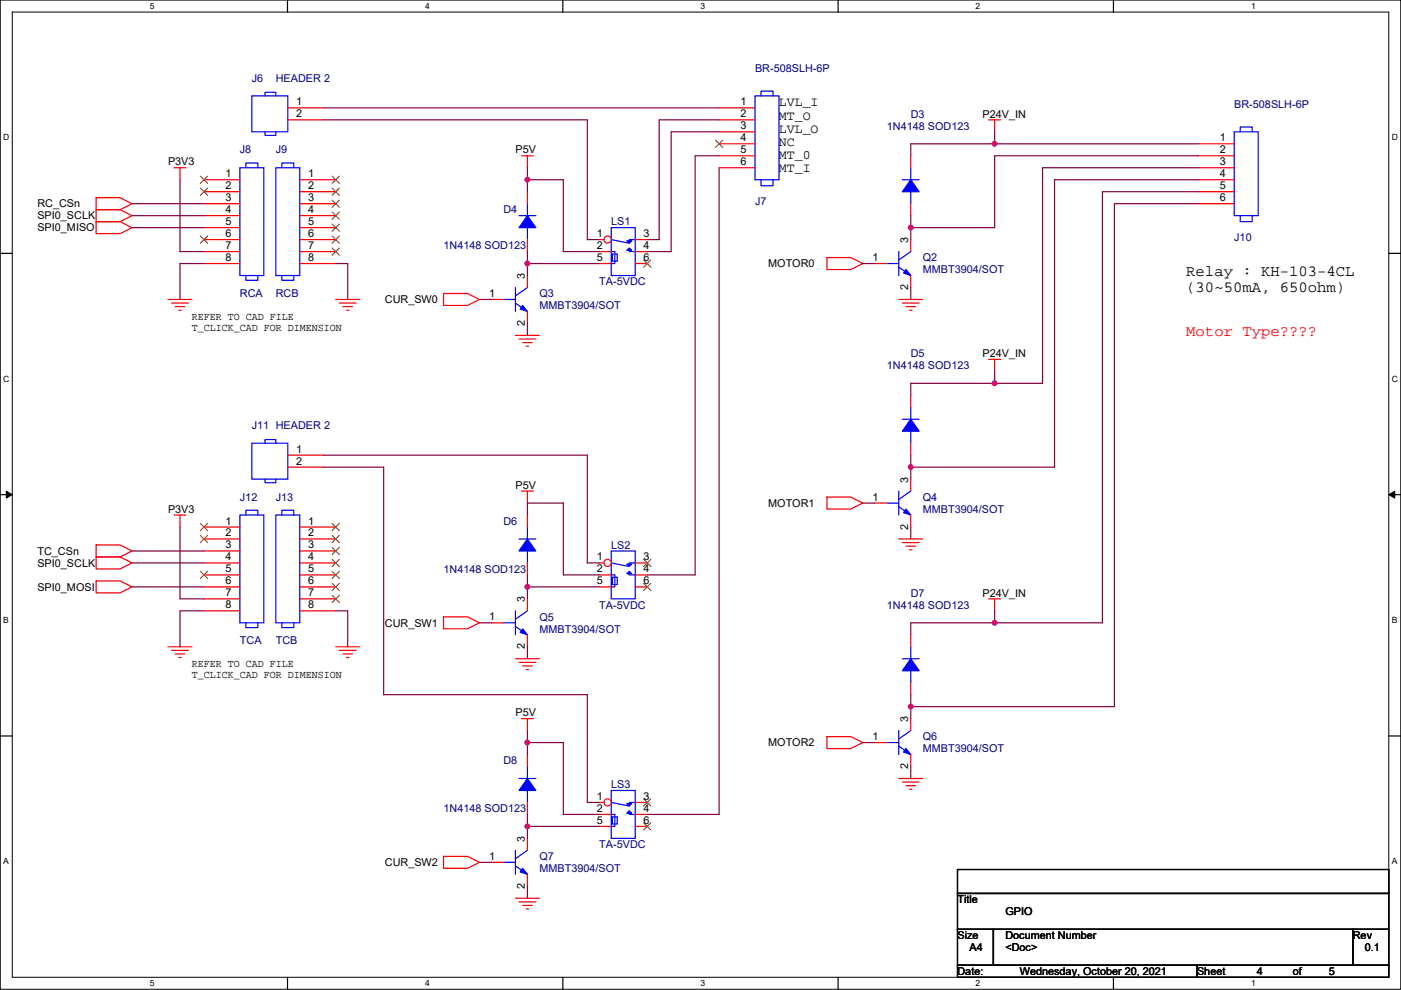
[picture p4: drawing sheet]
<svg xmlns="http://www.w3.org/2000/svg" width="297mm" height="210mm" viewBox="0 0 297 210" stroke-linecap="round" stroke-linejoin="round" font-family="sans-serif">
<path d="M.1 0h296.9v209.8h-296.9zM2.6 2.6h291.8v204.7h-291.8z" fill="none" stroke="#000" stroke-width=".21"/>
<g fill="#fff">
<path d="M31.8 .3h1v2h-1z"/>
<path d="M31.8 207.5h1v2.1h-1z"/>
</g>
<path d="M61 0v2.6M61 207.3v2.5" fill="none" stroke="#000" stroke-width=".25"/>
<g fill="#fff">
<path d="M90.1 .3h1v2h-1z"/>
<path d="M90.1 207.5h1v2.1h-1z"/>
</g>
<path d="M119.3 0v2.6M119.3 207.3v2.5" fill="none" stroke="#000" stroke-width=".25"/>
<g fill="#fff">
<path d="M148.5 .3h1v2h-1z"/>
<path d="M148.5 207.5h1v2.1h-1z"/>
</g>
<path d="M177.7 0v2.6M177.7 207.3v2.5" fill="none" stroke="#000" stroke-width=".25"/>
<g fill="#fff">
<path d="M206.9 .3h1v2h-1z"/>
<path d="M206.9 207.5h1v2.1h-1z"/>
</g>
<path d="M236.1 0v2.6M236.1 207.3v2.5" fill="none" stroke="#000" stroke-width=".25"/>
<g fill="#fff">
<path d="M265.2 .3h1v2h-1z"/>
<path d="M265.2 207.5h1v2.1h-1z"/>
<path d="M.7 28.2h1.3v2h-1.3z"/>
<path d="M295.1 28.2h1.3v2h-1.3z"/>
<path d="M.7 79.3h1.3v2.1h-1.3z"/>
<path d="M295.1 79.3h1.3v2.1h-1.3z"/>
</g>
<path d="M.1 53.7h2.5M294.4 53.7h2.6" fill="none" stroke="#000" stroke-width=".25"/>
<g fill="#fff">
<path d="M.7 130.5h1.2v2h-1.2z"/>
<path d="M295.1 130.5h1.2v2h-1.2z"/>
</g>
<path d="M.1 104.9h2.5M294.4 104.9h2.6" fill="none" stroke="#000" stroke-width=".25"/>
<path d="M1.3 104.2l1.3 .7-1.3 .7zM294.4 104.9l1.3-.7v1.4z" fill="#000" stroke="#000" stroke-width=".21"/>
<g fill="#fff">
<path d="M.7 181.7h1.2v2h-1.2z"/>
<path d="M295.1 181.7h1.2v2h-1.2z"/>
</g>
<path d="M.1 156.1h2.5M294.4 156.1h2.6M203 184.4h91.4v5.1h-91.4zM203 189.5h91.4v7.6h-91.4zM203 197.1h7.6v7.6h-7.6zM210.6 197.1h76.2v7.6h-76.2zM286.8 197.1h7.6v7.6h-7.6zM203 204.7h50.8v2.6h-50.8zM253.8 204.7h40.6v2.6h-40.6z" fill="none" stroke="#000" stroke-width=".25"/>
<g fill="none" stroke="#f00" stroke-width=".25">
<path d="M36.9 35.6h2.5M38.2 35.6v2.5M61 22.9h7.6M61 25.4h7.6M63.6 38.1h7.6M110.6 33h2.5M111.8 33v2.6M152.5 22.9h7.6M152.5 25.4h7.6M152.5 28h7.6M152.5 30.5h7.6M152.5 33h7.6"/>
<path d="M152.5 35.6h7.6M209.6 25.4h2.6M210.9 25.4v2.6M254.1 30.5h7.6M254.1 33h7.6M254.1 35.6h7.6M254.1 38.1h7.6M20.4 41.9h5.1l2.5 1.3-2.5 1.3h-5.1zM20.4 44.5h5.1l2.5 1.2-2.5 1.3h-5.1zM20.4 47h5.1l2.5 1.3-2.5 1.3h-5.1zM63.6 40.7h7.6M63.6 43.2h7.6"/>
<path d="M63.6 45.7h7.6M63.6 48.3h7.6M63.6 50.8h7.6M63.6 53.4h7.6M63.6 55.9h7.6M111.8 58.4v2.6M111.8 50.8v2.6M111.8 40.7v2.5M175.3 54.6h5.1l2.5 1.3-2.5 1.3h-5.1zM185.5 55.9h2.5M193.1 50.8v2.6M193.1 58.4v2.6"/>
<path d="M254.1 40.7h7.6M254.1 43.2h7.6M35.6 63.5h5.1M36.4 64.3h3.5M37.1 65h2.1M37.9 65.8h.5M71.2 63.5h5.1M71.9 64.3h3.6M72.7 65h2M73.5 65.8h.5M94 62.3h5.1l2.6 1.2-2.6 1.3h-5.1zM104.2 63.5h2.5"/>
<path d="M109.3 71.1h5.1M110 71.9h3.6M110.8 72.7h2M111.6 73.4h.5M111.8 66.1v2.5M190.6 63.5h5M191.3 64.3h3.6M192.1 65h2M192.8 65.8h.6M209.6 76.2h2.6M210.9 76.2v2.6M61 96.5h7.6"/>
<path d="M61 99.1h7.6M193.1 94v2.5M193.1 83.8v2.6M20.4 115.6h5.1l2.5 1.3-2.5 1.2h-5.1zM20.4 118.1h5.1l2.5 1.3-2.5 1.3h-5.1zM36.9 109.2h2.5M38.2 109.2v2.6M43.2 111.8h7.7M43.2 114.3h7.7M43.2 116.9h7.7M43.2 119.4h7.7M63.6 111.8h7.6"/>
<path d="M63.6 114.3h7.6M63.6 116.9h7.6M63.6 119.4h7.6M110.6 104.2h2.5M111.8 104.2v2.5M111.8 119.4v2.5M111.8 109.2v2.6M175.3 105.4h5.1l2.5 1.3-2.5 1.3h-5.1zM185.5 106.7h2.5M190.6 114.3h5M191.3 115.1h3.6M192.1 115.8h2"/>
<path d="M192.8 116.6h.6M193.1 101.6v2.6M193.1 109.2v2.6M20.4 123.2h5.1l2.5 1.3-2.5 1.3h-5.1zM35.6 137.2h5.1M36.4 137.9h3.5M37.1 138.7h2.1M37.9 139.5h.5M43.2 121.9h7.7M43.2 124.5h7.7M43.2 127h7.7M43.2 129.6h7.7"/>
<path d="M63.6 121.9h7.6M63.6 124.5h7.6M63.6 127h7.6M63.6 129.6h7.6M71.2 137.2h5.1M71.9 137.9h3.6M72.7 138.7h2M73.5 139.5h.5M94 130.8h5.1l2.6 1.3-2.6 1.3h-5.1zM104.2 132.1h2.5M109.3 139.7h5.1M111.8 127v2.6"/>
<path d="M111.8 134.6v2.6M193.1 134.6v2.6M209.6 127h2.6M210.9 127v2.6M110 140.5h3.6M110.6 152.4h2.5M110.8 141.2h2M111.6 142h.5M111.8 152.4v2.6M175.3 156.2h5.1l2.5 1.3-2.5 1.3h-5.1zM185.5 157.5h2.5M193.1 144.8v2.5"/>
<path d="M193.1 152.4v2.6M111.8 177.8v2.6M111.8 170.2v2.5M111.8 160v2.6M127.1 175.3h2.5M134.7 170.2h2.5M134.7 172.7h2.5M190.6 165.1h5M191.3 165.9h3.6M192.1 166.6h2M192.8 167.4h.6M193.1 160v2.6"/>
<path d="M94 181.6h5.1l2.6 1.3-2.6 1.3h-5.1zM104.2 182.9h2.5M109.3 190.5h5.1M110 191.3h3.6M110.8 192h2M111.6 192.8h.5M111.8 185.4v2.6"/>
</g>
<g fill="none" stroke="#00f" stroke-width=".25">
<path d="M53.4 20.3h7.6v7.7h-7.6zM56.2 20.3v-.7h2.3v.7M56.2 28v.7h2.3v-.7M58.5 35.6h5.1v22.8h-5.1zM59.8 35.6v-1h2.5v1M160.1 20.3h5.1v17.8h-5.1zM161.4 20.3v-1h2.5v1M161.4 38.1v1.3h2.5v-1.3M261.7 28h5.1v17.7h-5.1zM262.9 28v-1.1h2.6v1.1M59.8 58.4v1.1h2.5v-1.1M110 45.7h3.6"/>
<path d="M111.8 48.3v2.5M111.8 43.2v2.5M188 55.9h2.6M190.6 56.7l2.5 1.7M190.6 53.4v5M193.1 53.4l-2.5 1.7M262.9 45.7v1.3h2.6v-1.3M106.7 63.5h2.6M109.3 64.3l2.5 1.8M109.3 61v5.1M111.8 61l-2.5 1.8M53.4 94h7.6v7.6h-7.6z"/>
<path d="M56.2 94v-.8h2.3v.8M191.3 88.9h3.6M193.1 91.5v2.5M193.1 86.4v2.5M50.9 109.2h5v22.9h-5zM52.1 109.2v-1h2.6v1M56.2 101.6v.8h2.3v-.8M58.5 109.2h5.1v22.9h-5.1zM59.8 109.2v-1h2.5v1M110 114.3h3.6M111.8 116.9v2.5M111.8 111.8v2.5"/>
<path d="M188 106.7h2.6M190.6 107.5l2.5 1.7M190.6 104.2v5M193.1 104.2l-2.5 1.7M52.1 132.1v1h2.6v-1M59.8 132.1v1h2.5v-1M106.7 132.1h2.6M109.3 132.9l2.5 1.7M109.3 129.6v5M111.8 129.6l-2.5 1.7M191.3 139.7h3.6M193.1 137.2v2.5"/>
<path d="M188 157.5h2.6M190.6 158.3l2.5 1.7M190.6 155v5M193.1 155l-2.5 1.7M193.1 142.3v2.5M110 165.1h3.6M111.8 167.7v2.5M111.8 162.6v2.5M129.6 167.7h5.1v10.1h-5.1zM129.6 170.2l3.8 .8v-.8h1.3M129.6 172.7h.8v2.6h-.8M129.9 173.2h1v1.6h-1z"/>
<path d="M133.4 172.2v.5h1.3M106.7 182.9h2.6M109.3 183.7l2.5 1.7M109.3 180.4v5M111.8 180.4l-2.5 1.7"/>
</g>
<g fill="#00f" stroke="#00f" stroke-width=".25">
<path d="M110.8 184.2l1 1.2-1.5-.5z" fill-rule="evenodd"/>
<path d="M192.1 108l1 1.2-1.5-.5z" fill-rule="evenodd"/>
<path d="M193.1 88.9l1.8 2.6h-3.6z" fill-rule="evenodd"/>
<path d="M192.1 57.2l1 1.2-1.5-.5z" fill-rule="evenodd"/>
<path d="M110.8 133.4l1 1.2-1.5-.5z" fill-rule="evenodd"/>
<path d="M111.8 165.1l1.8 2.6h-3.6z" fill-rule="evenodd"/>
<path d="M193.1 139.7l1.8 2.6h-3.6z" fill-rule="evenodd"/>
<path d="M110.8 64.8l1 1.3-1.5-.5z" fill-rule="evenodd"/>
<path d="M192.1 158.8l1 1.2-1.5-.5z" fill-rule="evenodd"/>
<path d="M111.8 114.3l1.8 2.6h-3.6z" fill-rule="evenodd"/>
<path d="M111.8 45.7l1.8 2.6h-3.6z" fill-rule="evenodd"/>
<path d="M133.4 172l.5 .5h-1z" fill-rule="evenodd"/>
<path d="M132.9 170.5h1l-.5 .5z" fill-rule="evenodd"/>
</g>
<g fill="none" stroke="#804000" stroke-width=".21">
<path d="M70.4 37.4l1.6 1.5M70.4 39.9l1.6 1.5M71.9 37.4l-1.5 1.5M71.9 39.9l-1.5 1.5M151.7 29.7l1.5 1.6M153.2 29.7l-1.5 1.6M70.4 42.4l1.6 1.6M70.4 45l1.6 1.5M70.4 47.5l1.6 1.6M70.4 50.1l1.6 1.5M70.4 52.6l1.6 1.5M71.9 42.4l-1.5 1.6"/>
<path d="M71.9 45l-1.5 1.5M71.9 47.5l-1.5 1.6M71.9 50.1l-1.5 1.5M71.9 52.6l-1.5 1.5M42.5 111l1.5 1.6M42.5 113.6l1.5 1.5M44 111l-1.5 1.6M44 113.6l-1.5 1.5M70.4 111l1.6 1.6M70.4 113.6l1.6 1.5M70.4 116.1l1.6 1.5M70.4 118.6l1.6 1.6"/>
<path d="M71.9 111l-1.5 1.6M71.9 113.6l-1.5 1.5M71.9 116.1l-1.5 1.5M71.9 118.6l-1.5 1.6M42.5 121.2l1.5 1.5M44 121.2l-1.5 1.5M70.4 121.2l1.6 1.5M70.4 123.7l1.6 1.6M70.4 126.3l1.6 1.5M71.9 121.2l-1.5 1.5M71.9 123.7l-1.5 1.6M71.9 126.3l-1.5 1.5"/>
<path d="M136.5 169.4l1.5 1.6M138 169.4l-1.6 1.6"/>
</g>
<circle cx="128.8" cy="170.2" r=".76" fill="#fff" stroke="#f00" stroke-width=".25"/>
<g fill="none" stroke="#f00" stroke-width=".25">
<path d="M43.2 38.1h7.7M43.2 40.7h7.7M43.2 43.2h7.7M43.2 45.7h7.7M43.2 48.3h7.7M43.2 50.8h7.7M43.2 53.4h7.7M43.2 55.9h7.7M127.1 55.9h2.5M134.7 50.8h2.5M134.7 53.4h2.5M127.1 170.2h1"/>
<path d="M127.1 172.7h2.5M134.7 175.3h2.5"/>
</g>
<path d="M42.5 37.4l1.5 1.5M42.5 39.9l1.5 1.5M44 37.4l-1.5 1.5M44 39.9l-1.5 1.5M42.5 50.1l1.5 1.5M44 50.1l-1.5 1.5M136.5 174.5l1.5 1.6M138 174.5l-1.6 1.6" fill="none" stroke="#804000" stroke-width=".21"/>
<path d="M50.9 35.6h5v22.8h-5zM52.1 35.6v-1h2.6v1M52.1 58.4v1.1h2.6v-1.1M129.6 48.3h5.1v10.1h-5.1zM129.6 50.8l3.8 .8v-.8h1.3M129.6 53.4h.8v2.5h-.8M129.9 53.9h1v1.5h-1zM133.4 52.9v.5h1.3" fill="none" stroke="#00f" stroke-width=".25"/>
<g fill="#00f" stroke="#00f" stroke-width=".25">
<path d="M133.4 52.6l.5 .5h-1z" fill-rule="evenodd"/>
<path d="M132.9 51.1h1l-.5 .5z" fill-rule="evenodd"/>
</g>
<circle cx="128.8" cy="50.8" r=".76" fill="#fff" stroke="#f00" stroke-width=".25"/>
<path d="M193.1 33v2.6M127.1 50.8h1M127.1 53.4h2.5M134.7 55.9h2.5M193.1 43.2v2.5M134.7 119.4h2.5M127.1 124.5h2.5M134.7 121.9h2.5" fill="none" stroke="#f00" stroke-width=".25"/>
<path d="M136.5 55.1l1.5 1.6M138 55.1l-1.6 1.6M136.5 118.6l1.5 1.6M138 118.6l-1.6 1.6" fill="none" stroke="#804000" stroke-width=".21"/>
<path d="M191.3 38.1h3.6M193.1 35.6v2.5M193.1 40.7v2.5M129.6 116.9h5.1v10.1h-5.1zM129.6 119.4l3.8 .8v-.8h1.3M129.6 121.9h.8v2.6h-.8M129.9 122.4h1v1.6h-1zM133.4 121.4v.5h1.3" fill="none" stroke="#00f" stroke-width=".25"/>
<g fill="#00f" stroke="#00f" stroke-width=".25">
<path d="M193.1 38.1l1.8 2.6h-3.6z" fill-rule="evenodd"/>
<path d="M133.4 121.2l.5 .5h-1z" fill-rule="evenodd"/>
<path d="M132.9 119.7h1l-.5 .5z" fill-rule="evenodd"/>
</g>
<circle cx="128.8" cy="119.4" r=".76" fill="#fff" stroke="#f00" stroke-width=".25"/>
<path d="M127.1 119.4h1M127.1 121.9h2.5M134.7 124.5h2.5" fill="none" stroke="#f00" stroke-width=".25"/>
<path d="M136.5 123.7l1.5 1.6M138 123.7l-1.6 1.6" fill="none" stroke="#804000" stroke-width=".21"/>
<g fill="none" stroke="#800040" stroke-width=".25">
<path d="M38.2 38.1v15.3h5M68.6 25.4h55.9v25.4h2.6M68.6 22.9h83.9M111.8 35.6v2.5M111.8 38.1h7.6v15.3h7.7M111.8 38.1v2.6M152.5 33h-5.1v88.9h-10.2M152.5 35.6v137.1h-15.3M152.5 28h-10.2v25.4h-5.1M152.5 25.4h-12.7v25.4h-2.6M210.9 30.5h43.2M210.9 28v2.5"/>
<path d="M210.9 30.5h-17.8v2.5M254.1 33h-43.2v15.3h-17.8M254.1 35.6h-33.1v45.7h-10.1M254.1 38.1h-30.5v61h-30.5M28 43.2h15.2M28 45.7h15.2M28 48.3h15.2M43.2 55.9h-5v7.6M71.2 55.9h2.5v7.6M111.8 55.9v2.5M111.8 55.9h15.3M111.8 53.4v2.5"/>
<path d="M182.9 55.9h2.6M193.1 45.7v2.6M193.1 48.3v2.5M254.1 43.2h-17.8v106.7h-43.2M254.1 40.7h-20.4v91.4h-22.8M101.7 63.5h2.5M111.8 68.6v2.5M193.1 61v2.5M210.9 78.8v2.5M68.6 99.1h12.7v48.2h43.2v22.9h2.6M68.6 96.5h55.9v22.9h2.6M193.1 96.5v2.6"/>
<path d="M193.1 99.1v2.5M210.9 81.3h-17.8v2.5M28 116.9h15.2M28 119.4h15.2M38.2 111.8v15.2h5M111.8 109.2v-2.5h7.6v15.2h7.7M182.9 106.7h2.6M193.1 111.8v2.5M28 124.5h15.2M43.2 129.6h-5v7.6M71.2 129.6h2.5v7.6M101.7 132.1h2.5"/>
<path d="M111.8 121.9v2.6M111.8 124.5v2.5M111.8 137.2v2.5M111.8 124.5h15.3M210.9 129.6v2.5M210.9 132.1h-17.8v2.5M111.8 155v2.5M111.8 157.5v2.5M111.8 157.5h7.6v15.2h7.7M182.9 157.5h2.6M193.1 147.3v2.6M193.1 149.9v2.5"/>
<path d="M111.8 172.7v2.6M111.8 175.3v2.5M111.8 175.3h15.3M193.1 162.6v2.5M101.7 182.9h2.5M111.8 188v2.5"/>
</g>
<g fill="#f0f" stroke="#f0f" stroke-width=".25">
<circle cx="193.1" cy="48.3" r=".5"/>
<circle cx="210.9" cy="81.3" r=".5"/>
<circle cx="193.1" cy="99.1" r=".5"/>
<circle cx="193.1" cy="149.9" r=".5"/>
<circle cx="210.9" cy="30.5" r=".5"/>
<circle cx="210.9" cy="132.1" r=".5"/>
<circle cx="111.8" cy="55.9" r=".5"/>
<circle cx="111.8" cy="38.1" r=".5"/>
<circle cx="111.8" cy="124.5" r=".5"/>
<circle cx="111.8" cy="157.5" r=".5"/>
<circle cx="111.8" cy="175.3" r=".5"/>
</g>
<g font-size="3.3">
<text x="251.5" y="58.5">Relay : KH-103-4CL</text>
<text x="251.5" y="61.8">(30~50mA, 650ohm)</text>
</g>
<text font-size="3.3" fill="#f00" x="251.5" y="71.2">Motor Type????</text>
<g font-size="2.8">
<text x="165.2" y="22.6">LVL_I</text>
<text x="165.2" y="25.4">MT_O</text>
<text x="165.2" y="28.2">LVL_O</text>
<text x="165.2" y="31">NC</text>
<text x="165.2" y="33.8">MT_0</text>
<text x="165.2" y="36.6">MT_I</text>
</g>
<g font-size="2.3" fill="#000080">
<text x="53.4" y="17.3">J6</text>
<text x="58.5" y="17.3">HEADER 2</text>
<text x="160.1" y="15.3">BR-508SLH-6P</text>
<text x="261.7" y="22.9">BR-508SLH-6P</text>
<text x="188" y="27.5">1N4148 SOD123</text>
<text x="193.1" y="24.9">D3</text>
<text x="50.9" y="32.6">J8</text>
<text x="58.5" y="32.6">J9</text>
<text x="106.7" y="45.3">D4</text>
<text x="129.6" y="47.8">LS1</text>
<text x="160.1" y="43.5">J7</text>
<text x="94" y="52.9">1N4148 SOD123</text>
<text x="261.7" y="51.1">J10</text>
<text x="195.6" y="55.4">Q2</text>
<text x="195.6" y="58">MMBT3904/SOT</text>
<text x="50.9" y="63">RCA</text>
<text x="58.5" y="63">RCB</text>
<text x="114.4" y="63">Q3</text>
<text x="114.4" y="65.6">MMBT3904/SOT</text>
<text x="127.1" y="60.5">TA-5VDC</text>
<text x="193.1" y="75.7">D5</text>
<text x="188" y="78.3">1N4148 SOD123</text>
<text x="53.4" y="91">J11 HEADER 2</text>
<text x="50.9" y="106.2">J12</text>
<text x="58.5" y="106.2">J13</text>
<text x="195.6" y="106.2">Q4</text>
<text x="106.7" y="111.3">D6</text>
<text x="195.6" y="108.8">MMBT3904/SOT</text>
<text x="129.6" y="116.4">LS2</text>
<text x="94" y="121.5">1N4148 SOD123</text>
<text x="114.4" y="131.6">Q5</text>
<text x="127.1" y="129.1">TA-5VDC</text>
<text x="188" y="129.1">1N4148 SOD123</text>
<text x="193.1" y="126.5">D7</text>
<text x="50.9" y="136.7">TCA</text>
<text x="58.5" y="136.7">TCB</text>
<text x="114.4" y="134.2">MMBT3904/SOT</text>
<text x="195.6" y="157">Q6</text>
<text x="195.6" y="159.6">MMBT3904/SOT</text>
<text x="106.7" y="162.1">D8</text>
<text x="129.6" y="167.2">LS3</text>
<text x="94" y="172.3">1N4148 SOD123</text>
<text x="127.1" y="179.9">TA-5VDC</text>
<text x="114.4" y="182.4">Q7</text>
<text x="114.4" y="185">MMBT3904/SOT</text>
</g>
<g font-size="2.3">
<text x="62.8" y="22.4">1</text>
<text x="157" y="22.4">1</text>
<text x="62.8" y="24.9">2</text>
<text x="157" y="24.9">2</text>
<text x="157" y="27.4">3</text>
<text x="157" y="30">4</text>
<text x="208.3" y="24.9">P24V_IN</text>
<text x="258.6" y="30">1</text>
<text x="35.6" y="35.1">P3V3</text>
<text x="109.3" y="32.6">P5V</text>
<text x="157" y="32.5">5</text>
<text x="157" y="35.1">6</text>
<text x="258.6" y="32.5">2</text>
<text x="258.6" y="35.1">3</text>
<text x="47.8" y="37.6">1</text>
<text x="47.8" y="40.1">2</text>
<text x="65.3" y="37.6">1</text>
<text x="65.3" y="40.1">2</text>
<text x="258.6" y="37.6">4</text>
<text x="258.6" y="40.1">5</text>
<text x="7.9" y="44">RC_CSn</text>
<text x="7.9" y="46.5">SPI0_SCLK</text>
<text x="47.8" y="42.7">3</text>
<text x="47.8" y="45.2">4</text>
<text x="47.8" y="47.8">5</text>
<text x="65.3" y="42.7">3</text>
<text x="65.3" y="45.2">4</text>
<text x="65.3" y="47.8">5</text>
<text x="258.6" y="42.7">6</text>
<text x="7.9" y="49.1">SPI0_MISO</text>
<text x="47.8" y="50.3">6</text>
<text x="47.8" y="52.8">7</text>
<text x="65.3" y="50.3">6</text>
<text x="65.3" y="52.8">7</text>
<text x="126.6" y="50.3">1</text>
<text x="126.6" y="52.8">2</text>
<text x="136.5" y="50.3">3</text>
<text x="136.5" y="52.8">4</text>
<text x="192.6" y="51.6" transform="rotate(-90 192.6 51.6)">3</text>
<text x="47.8" y="55.4">8</text>
<text x="65.3" y="55.4">8</text>
<text x="111.3" y="59.2" transform="rotate(-90 111.3 59.2)">3</text>
<text x="126.6" y="55.4">5</text>
<text x="136.5" y="55.4">6</text>
<text x="162.9" y="56.7">MOTOR0</text>
<text x="185" y="55.4">1</text>
<text x="81.6" y="64.3">CUR_SW0</text>
<text x="103.7" y="63">1</text>
<text x="192.6" y="61.5" transform="rotate(-90 192.6 61.5)">2</text>
<text x="40.7" y="67.9">REFER TO CAD FILE</text>
<text x="40.7" y="70.2">T_CLICK_CAD FOR DIMENSION</text>
<text x="111.3" y="69.1" transform="rotate(-90 111.3 69.1)">2</text>
<text x="208.3" y="75.7">P24V_IN</text>
<text x="62.8" y="96">1</text>
<text x="62.8" y="98.6">2</text>
<text x="109.3" y="103.7">P5V</text>
<text x="162.9" y="107.5">MOTOR1</text>
<text x="185" y="106.2">1</text>
<text x="192.6" y="102.4" transform="rotate(-90 192.6 102.4)">3</text>
<text x="35.6" y="108.8">P3V3</text>
<text x="47.8" y="111.3">1</text>
<text x="47.8" y="113.8">2</text>
<text x="65.3" y="111.3">1</text>
<text x="65.3" y="113.8">2</text>
<text x="192.6" y="112.3" transform="rotate(-90 192.6 112.3)">2</text>
<text x="7.9" y="117.6">TC_CSn</text>
<text x="47.8" y="116.3">3</text>
<text x="47.8" y="118.9">4</text>
<text x="65.3" y="116.3">3</text>
<text x="65.3" y="118.9">4</text>
<text x="126.6" y="118.9">1</text>
<text x="136.5" y="118.9">3</text>
<text x="7.9" y="120.2">SPI0_SCLK</text>
<text x="7.9" y="125.3">SPI0_MOSI</text>
<text x="47.8" y="121.4">5</text>
<text x="47.8" y="124">6</text>
<text x="65.3" y="121.4">5</text>
<text x="65.3" y="124">6</text>
<text x="126.6" y="124">5</text>
<text x="126.6" y="121.4">2</text>
<text x="136.5" y="121.4">4</text>
<text x="136.5" y="124">6</text>
<text x="47.8" y="126.5">7</text>
<text x="47.8" y="129">8</text>
<text x="65.3" y="126.5">7</text>
<text x="65.3" y="129">8</text>
<text x="103.7" y="131.6">1</text>
<text x="111.3" y="127.8" transform="rotate(-90 111.3 127.8)">3</text>
<text x="208.3" y="126.5">P24V_IN</text>
<text x="81.6" y="132.9">CUR_SW1</text>
<text x="111.3" y="137.7" transform="rotate(-90 111.3 137.7)">2</text>
<text x="40.7" y="141.5">REFER TO CAD FILE</text>
<text x="40.7" y="143.8">T_CLICK_CAD FOR DIMENSION</text>
<text x="109.3" y="151.9">P5V</text>
<text x="192.6" y="153.2" transform="rotate(-90 192.6 153.2)">3</text>
<text x="162.9" y="158.3">MOTOR2</text>
<text x="185" y="157">1</text>
<text x="192.6" y="163.1" transform="rotate(-90 192.6 163.1)">2</text>
<text x="126.6" y="169.7">1</text>
<text x="126.6" y="172.2">2</text>
<text x="136.5" y="169.7">3</text>
<text x="136.5" y="172.2">4</text>
<text x="111.3" y="178.6" transform="rotate(-90 111.3 178.6)">3</text>
<text x="126.6" y="174.8">5</text>
<text x="136.5" y="174.8">6</text>
<text x="81.6" y="183.7">CUR_SW2</text>
<text x="103.7" y="182.4">1</text>
<text x="111.3" y="188.5" transform="rotate(-90 111.3 188.5)">2</text>
<text x="203" y="191.6">Title</text>
<text x="213.2" y="194.1">GPIO</text>
<text x="203" y="199.2">Size</text>
<text x="205.5" y="201.7">A4</text>
<text x="213.2" y="199.2">Document Number</text>
<text x="213.2" y="201.7">&lt;Doc&gt;</text>
<text x="286.8" y="199.2">Rev</text>
<text x="289.4" y="201.7">0.1</text>
<text x="203" y="206.8">Date:</text>
<text x="216.2" y="206.8">Wednesday, October 20, 2021</text>
<text x="253.8" y="206.8">Sheet</text>
<text x="266.5" y="206.8">4</text>
<text x="274.1" y="206.8">of</text>
<text x="281.7" y="206.8">5</text>
</g>
<g font-size="1.8">
<text x="31.8" y="1.9">5</text>
<text x="90.1" y="1.9">4</text>
<text x="148.5" y="1.9">3</text>
<text x="206.9" y="1.9">2</text>
<text x="265.2" y="1.9">1</text>
<text x=".7" y="29.8">D</text>
<text x="295.1" y="29.8">D</text>
<text x=".7" y="81">C</text>
<text x="295.1" y="81">C</text>
<text x=".7" y="132.1">B</text>
<text x="295.1" y="132.1">B</text>
<text x=".7" y="183.3">A</text>
<text x="295.1" y="183.3">A</text>
<text x="31.8" y="209.2">5</text>
<text x="90.1" y="209.2">4</text>
<text x="148.5" y="209.2">3</text>
<text x="206.9" y="209.2">2</text>
<text x="265.2" y="209.2">1</text>
</g>
</svg>
